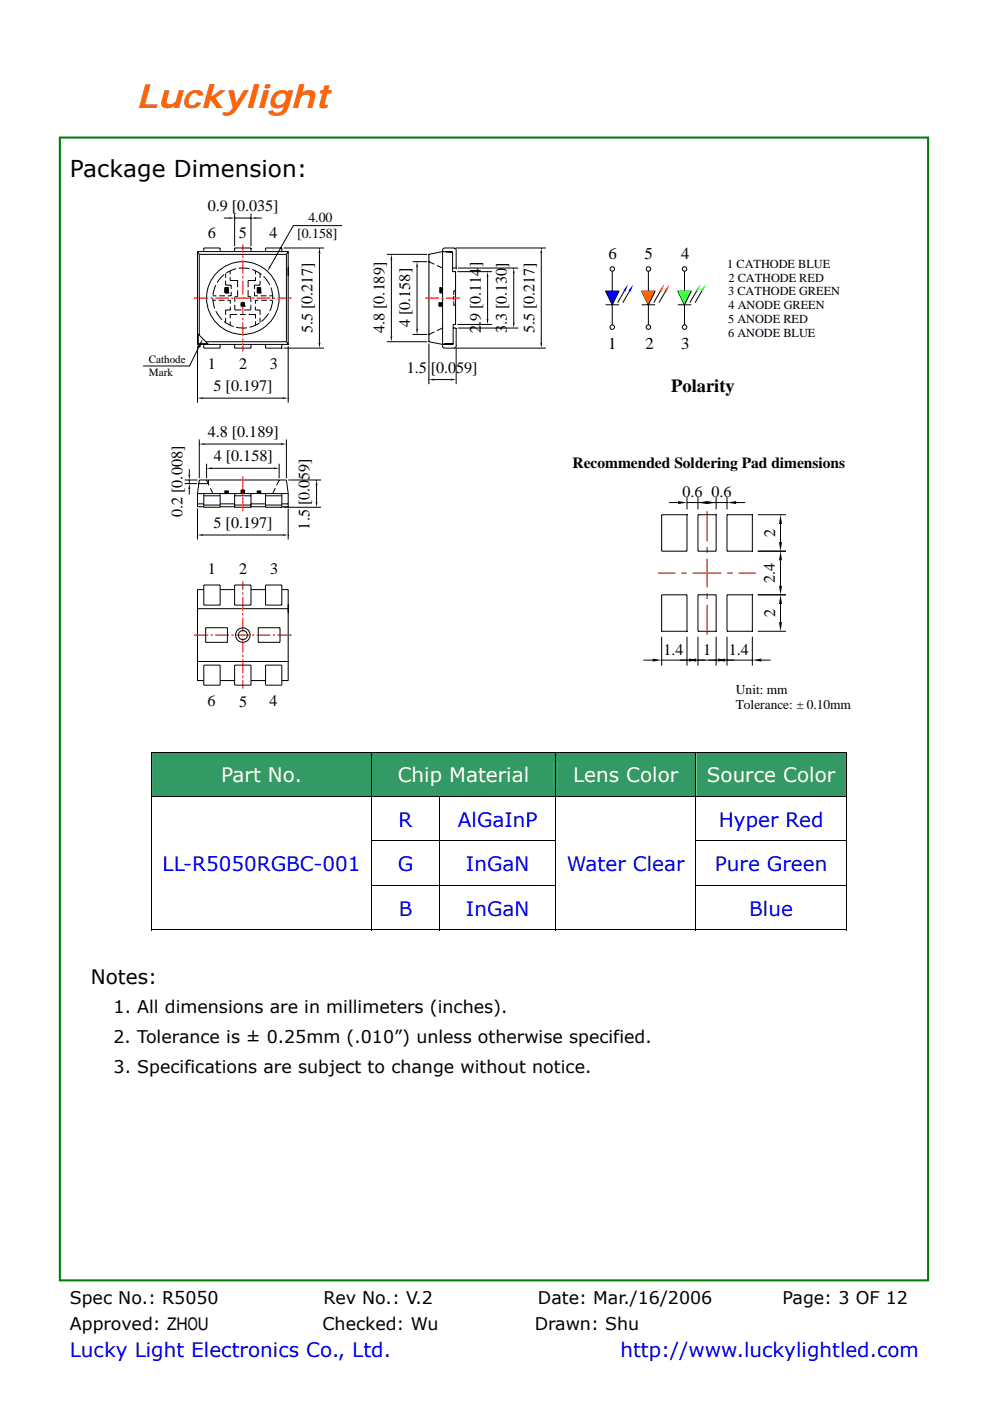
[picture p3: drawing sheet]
<svg xmlns="http://www.w3.org/2000/svg" width="210mm" height="297mm" viewBox="0 0 210 297" stroke-linecap="round" stroke-linejoin="round" font-family="sans-serif">
<path d="M12.7 29.2h184.1v242.3h-184.1z" fill="none" stroke="#008000" stroke-width=".44"/>
<path d="M129.9 57.5v4.2M137.5 57.5v4.2M129.6 68.9a.48 .48 0 0 1 .7 .4 .48 .48 0 0 1-.5 .5 .48 .48 0 0 1-.3-.7zM129.9 64.6v4.3M137.3 68.9a.48 .48 0 0 1 .7 .4 .48 .48 0 0 1-.5 .5 .48 .48 0 0 1-.4-.7zM137.5 64.6v4.3" fill="none" stroke="#000" stroke-width=".21"/>
<g fill="#00f">
<path d="M133.2 60.3l-.5 1.5-.5-.2z"/>
<path d="M134.3 60.3l-.5 1.5-.5-.2z"/>
</g>
<g fill="none" stroke="#000" stroke-width=".21">
<path d="M145.2 57.5v4.2M144.9 68.9a.48 .48 0 0 1 .8 .4 .48 .48 0 0 1-.6 .5 .48 .48 0 0 1-.3-.7zM145.2 64.6v4.3"/>
<circle cx="137.5" cy="57" r=".48"/>
</g>
<path d="M128.4 61.7h2.9" fill="none" stroke="#00f" stroke-width=".21"/>
<path d="M128.4 61.7h2.9l-1.4 2.9z" fill="#00f"/>
<path d="M128.4 61.7h2.9l-1.4 2.9zM128.4 64.6h2.9M132.4 61.7l-1.4 2.5M133.5 61.7l-1.4 2.5" fill="none" stroke="#000" stroke-width=".21"/>
<g fill="#f00">
<path d="M140.9 60.3l-.6 1.5-.4-.2z"/>
<path d="M142 60.3l-.6 1.5-.4-.2z"/>
</g>
<path d="M136.1 64.6h2.9M139 61.7h-2.9l1.4 2.9M140.1 61.7l-1.4 2.5M141.2 61.7l-1.4 2.5" fill="none" stroke="#000" stroke-width=".21"/>
<g fill="#0f0">
<path d="M148.5 60.3l-.5 1.5-.5-.2z"/>
<path d="M149.6 60.3l-.5 1.5-.5-.2z"/>
</g>
<path d="M143.8 64.6h2.8M146.6 61.7h-2.8l1.4 2.9M147.8 61.7l-1.5 2.5M148.9 61.7l-1.5 2.5" fill="none" stroke="#000" stroke-width=".21"/>
<path d="M136.1 61.7h2.9" fill="none" stroke="#f00" stroke-width=".21"/>
<path d="M136.1 61.7h2.9l-1.5 2.9z" fill="#f00"/>
<path d="M139 61.7l-1.5 2.9" fill="none" stroke="#000" stroke-width=".21"/>
<path d="M143.8 61.7h2.8" fill="none" stroke="#0f0" stroke-width=".21"/>
<path d="M143.8 61.7h2.8l-1.4 2.9z" fill="#0f0"/>
<g fill="none" stroke="#000" stroke-width=".21">
<path d="M41.9 53.3v19.7M41.9 53.3h19.2M41.9 53.3l.4 .6M42.3 53.9v17.2M42.3 53.9h18.4M43.2 53.3v-.7h3.5v.7M47.5 46.2h1.1M47.5 58.2l-1.4 1.7M47.9 59.5v1h1.1v.8M47.9 58v.9M48.8 58.8v.7h1.6v1.4M48.8 57.4v.7"/>
<path d="M49.8 53.3v-.7h3.4v.7M49.8 45.3v6.9M49.8 46.2h3.4M50.1 57l-2.1 .9M50.7 56.9l2.2 .1M53.2 45.3v6.9M53.5 57.1l2 1.1M54.2 58.8v.7h-1.6v1.4M54.2 57.4v.7M54.4 46.2h1.1M55.2 59.5v1h-1.2v.8M55.2 58v.9"/>
<path d="M55.9 58.6l.9 1 .4 .8M56.3 53.3v-.7h3.5v.7M60.2 52.6h8.5M60.7 53.9v18.6M61.1 53.3v19.7M61.1 53.3l-.4 .6M67.8 53.7v18.9M72.6 47.8h-10.4l-4.9 8.7M82 53.9h8.6M83 55.1v16.2M87.5 55.5h3.1M88.5 56.6v13.1"/>
<path d="M91 55.5l1.1 .5M92.7 56.3l1.2 .5M94.6 53.4h1.4v4.2h.6v11.2h-.5v4.2h-1.5M96 56.8h.8l-.1-4-.4-.2h-2.2l-.2 .4v20.4l.2 .4h2.2l.4-.2 .1-4h-.7M96 53.6l-2.1-.3-2.9 .6v18.6l2.9 .5M96.7 52.6h19.1M97 57.6h7.4M97.1 56.8h12.8M103.4 58.8v8.8M109 58v10.4M114.8 53.7v18.9M41.9 73h19.2"/>
<path d="M41.9 73.4v12M41.9 70.7l2.3 2.3M42.1 70.9v2M42.1 72.9l-.2 .1M42.1 72.9h1.9M42.1 73.6l-1.9 4h-9.8M43.2 73v.8h3.5v-.8M43.6 72.5h17.1M45.1 63.2l.5 2.2M45.2 62.7h.7M45.2 63.7h.6M45.8 60.4l-.6 2.2"/>
<path d="M45.8 66l1.3 1.8M46.4 63.7h1.2M46.5 62.7h1.2M47.5 68.2l2 1M47.7 61.1l.2-.1-.2 .2v.5l.3-.4M47.7 61.7v.3M47.9 67.4v1M47.9 61.3l-.2 .2M47.9 62l-.1 .1M47.9 62v.1M48 62.1h.5M48 61l.5 .1-.8 .7"/>
<path d="M48 61.1l-.1 .2M48 61.8l-.1 .2M48 61l-.3 .3M48.1 61l.1 .2M48.2 61.3h-.2M48.2 63.7h.7v.7M48.2 61l-.1 .1M48.2 62v.1M48.4 61l-.2 .2M48.5 62.1h.1M48.5 61.4l-.4 .4 .1 .2M48.5 61.3l-.8 .7 .2 .1"/>
<path d="M48.5 61.2v.5M48.5 61.7l-.2 .4M48.5 62v.1M48.5 61.6l-.3 .3M48.5 61.8l-.3 .2M48.8 68.1v.9M48.9 65v.7h-1v1.1M49 61.9v.8h-.7M49.8 73v.8h3.4v-.8M49.8 64.6v1.1h1.4M50.1 69.4l1.4 .2 .9-.1M50.3 66.7h-1.5v.8"/>
<path d="M50.4 61.5v1.4h-.6v1.1M50.9 66.7h1.2M51.3 64.2l-.2 .1M51.3 64.2h-.2v.5l.5-.5M51.4 64.6l-.3 .2M51.4 64.9h.5M51.4 64.2h.5v.5M51.4 64.4v.2M51.4 64.2l-.3 .3M51.5 64.4l.1 .2M51.6 64.6l-.4 .3M51.7 64.9l.2-.2v.2"/>
<path d="M51.8 64.2l-.3 .2M51.9 64.9h.1M51.9 64.4l-.6 .5h-.2v-.2M51.9 64.2l-.3 .3M51.9 64.6l-.4 .3M52.6 61.5v1.4h.6v1.1M52.7 66.7h1.5v.8M53.2 64.6v1.1h-1.4M54 61.9v.8h.7M54.2 65v.7h1v1.1M54.2 68.1v.9M54.5 61.7v.3"/>
<path d="M54.7 61l-.2 .2v.5l.6-.4M54.8 61l-.3 .1M54.8 63.7h-.6v.7M54.8 62l-.2 .1M54.8 61.3l-.3 .2M54.8 62.1h.5M54.8 61l.5 .1-.8 .7M54.9 61.1l-.1 .2M54.9 61l-.4 .3M54.9 61l.2 .2M55 61.8l.1 .2M55 68.5l-2.1 .9"/>
<path d="M55.1 61l-.1 .1M55.1 62v.1M55.2 67.4v1M55.3 61l-.2 .2M55.3 62.7h1.2M55.3 62.1h.1M55.3 61.3l-.8 .8h.3l.1-.3M55.3 61.2v.5M55.3 61.7l-.2 .4M55.3 62v.1M55.3 61.4l-.4 .4M55.3 61.6l-.2 .3"/>
<path d="M55.3 61.8l-.2 .2M55.4 63.7h1.2M56.3 73v.8h3.5v-.8M57 66.5l-1.5 1.7M57.1 62.7h.7M57.2 63.7h.6M57.4 61l.4 2.2M57.8 63.8l-.2 1.3-.4 .9M60.2 73.8h8.5M60.7 72.5l.4 .5M61.1 73.4v12M82 72.5h8.6"/>
<path d="M87.5 70.9h3.1M91 72.8v8.6M92.1 70.4l-1.1 .5M93.2 64.2l-.1 .1M93.3 61.1l.4-.1-.4 .4M93.3 61.2v.5M93.3 62l.4 .1M93.3 64.2h-.2v.5l.5-.5h-.2M93.4 61h-.1M93.4 64.9h.2M93.4 64.2l-.3 .3M93.5 61l-.2 .2"/>
<path d="M93.7 64.2h.2M93.7 64.2l-.6 .6M93.7 61h.2l-.6 .6M93.9 64.2l-.7 .7M93.9 64.4l-.6 .5h-.2v-.2M93.9 64.6l-.4 .3M93.9 64.7l-.2 .2M93.9 64.9h-.2M93.9 61.2l-.6 .5v.3l.6-.7M93.9 61.5l-.6 .6M93.9 61.7l-.5 .4M93.9 61.8l-.3 .3"/>
<path d="M93.9 62v.1M93.9 69.6l-1.2 .5M96 72.8l-2.1 .2M96.1 72.8l-2.2 .2M96.2 62.7v.9M96.2 63.9v.8h.4M96.6 61.6h-.4v.9M96.7 73.8h19.1M96.8 73.7v7.7M97 68.8h7.4M97.1 69.6h12.8M146.6 61.7l-1.4 2.9"/>
<path d="M40.2 99.5v1.1M42.3 93.2v8.2M43 84.4h17M43.4 94.1h16.2M43.8 98.3v3.1M45 99.3h13M59.2 98.3v3.1M60.7 93.2v8.2M92.1 80.5h3.5M39.2 101.8h2.7M39.2 102.5h2.6M40.2 101.8v.7"/>
<path d="M40.2 103.7v1.2M41.9 104.6v2.8h1.3M41.9 107.8v6.6M41.9 104.6l.4-2.8h18.4l.4 2.8M41.9 106.8h1.3M41.9 104.6h19.2M43 113.4h17M43.2 104.6v2.9h3.5v-2.9M43.2 107.1h3.5M43.2 105.1h3.5M43.8 101.8l.5 1.1M44.2 101.8v.7h-2"/>
<path d="M44.6 103.5l.5 1.1M46.7 107.4h3.1M46.7 106.8h3.1M47.7 104.5v.1M47.8 104.1l-.1 .1M47.9 104.1h-.2v.4M47.9 104.1l-.2 .2M48 104.1h.5M48.1 104.1l-.4 .4M48.3 104.1l-.6 .5M48.5 104.1l-.6 .5M48.5 104.3l-.5 .3"/>
<path d="M48.5 104.1v.3l-.3 .2M48.5 104.6h-.1M48.5 104.5v.1M49.8 104.6v2.9h3.4v-2.9M49.8 107.1h3.4M49.8 105.1h3.4M51.1 104.2v.2M51.1 104.5v.1M51.2 103.9l-.1 .1M51.3 103.9h-.2v.2M51.4 103.9h.5v.2M51.4 103.9l-.3 .3"/>
<path d="M51.6 103.9l-.5 .5M51.8 103.9l-.7 .6M51.9 103.9l-.7 .7M51.9 104.4v-.3l-.6 .5M51.9 104.3l-.4 .3M51.9 104.6v-.1l-.2 .1M53.2 107.4h3.1M53.2 106.8h3.1M54.5 104.4l.3-.3h.5v.4l-.2 .1M54.7 104.1l-.2 .1M54.8 104.1h-.3v.4M55 104.1l-.5 .5"/>
<path d="M55.2 104.1l-.6 .5M55.3 104.1l-.5 .5M55.3 104.3l-.3 .3M55.3 104.5v.1M56.3 104.6v2.9h3.5v-2.9M56.3 107.1h3.5M56.3 105.1h3.5M58.4 103.5l-.6 1.1M59.2 101.8l-.5 1.1M59.8 106.8h1.3M60.2 107.5h7.9M61.1 104.6v2.8h-1.3"/>
<path d="M61.1 107.8v6.6M61.1 101.8h7M67.1 102.9v3.5M140.3 109.1h5.4v7.8h-5.4zM141.9 106.6h1.9M145.7 105.4v2.6M145.7 106.6h8.5M148 109.1h3.9v7.8h-3.9zM148 105.4v2.6M151.9 105.4v2.6M154.2 109.1h5.4v7.8h-5.4zM154.2 105.4v2.6"/>
<path d="M156.1 106.6h2M160.7 109.1h6M160.7 116.9h6M165.5 111.1v3.8M165.5 118.8v5.4M41.9 129.1h19.2M43.2 125h-1.3v19.3h1.3M43.2 124h3.5v4.3h-3.5zM43.6 133.1h4.6v3.1h-4.6zM46.7 125h3.1M49.8 124h3.4v4.3h-3.4zM53.2 125h3.1"/>
<path d="M54.8 133.1h4.6v3.1h-4.6zM56.3 124h3.5v4.3h-3.5zM59.8 125h1.3v19.3h-1.3M136.5 140h1.9M140.3 126.1h5.4v7.7h-5.4zM140.3 135v6.1M140.3 140h5.8M145.7 135v6.1M147.7 140h4.6M148 126.1h3.9v7.7h-3.9zM148 135v6.1M151.9 135v6.1"/>
<path d="M153.8 140h5.8M154.2 126.1h5.4v7.7h-5.4zM154.2 135v6.1M159.6 135v6.1M160.7 133.8h6M160.7 126.1h6M161.5 140h1.9M165.5 128.1v3.8M41.9 140.3h19.2M43.2 141h3.5v4.3h-3.5zM46.7 144.3h3.1M49.8 141h3.4v4.3h-3.4z"/>
<path d="M53.2 144.3h3.1M56.3 141h3.5v4.3h-3.5z"/>
<circle cx="129.9" cy="57" r=".48"/>
<circle cx="145.2" cy="57" r=".48"/>
<circle cx="51.5" cy="63.2" r="7.7"/>
<circle cx="51.5" cy="134.7" r="1.54"/>
<circle cx="51.5" cy="134.6" r=".96"/>
</g>
<g fill="none" stroke="#f00" stroke-width=".21">
<path d="M51.5 51.8v1.8M51.5 54.1v.5M51.5 55.1v2.9M51.5 58.5v.5M51.5 59.5v3M41.1 63.2h3.1M44.7 63.2h.4M45.6 63.2h3M49.1 63.2h.5M50 63.2h3M51.5 62.9v.5M51.5 63.9v3"/>
<path d="M51.5 67.4v.4M51.5 68.3v3M51.5 71.8v.5M51.5 72.7v1.9M53.5 63.2h.5M54.4 63.2h3M57.9 63.2h.5M58.8 63.2h3.1M90.2 63.2h2.9M93.6 63.2h.5M94.6 63.2h2.9M51.5 101v2.9"/>
<path d="M51.5 104.4v.5M51.5 105.4v2.9M150 108.4v6.4M150 116v1.2M150 118.4v6.1M41.1 134.6h3.1M44.7 134.6h.4M45.6 134.6h3M49.1 134.6h.5M50 134.6h3M51.5 123.3v1.8M51.5 125.6v.5"/>
<path d="M51.5 126.6v2.9M51.5 130v.5M51.5 131v2.9M51.5 134.4v.5M51.5 135.4v2.9M51.5 138.8v.5M51.5 139.8v2.9M53.5 134.6h.5M54.4 134.6h3M57.9 134.6h.5M58.8 134.6h3.1M139.6 121.5h3.6"/>
<path d="M144.5 121.5h1.2M146.9 121.5h6.1M150 125.8v1.2M150 128.2v6.4M154.2 121.5h1.2M156.7 121.5h3.6M51.5 143.2v.5M51.5 144.2v1.8"/>
</g>
<g fill="#000">
<path d="M48.6 46l1.2 .2-1.2 .2zM53.2 46.2l1.2-.2v.4zM57.1 56.4l.3 .2-.7 .9zM67.8 52.6l.2 1.1h-.4zM83 53.9l.2 1.2h-.4zM88.5 55.5l.1 1.1h-.3zM103.4 57.6l.2 1.2h-.4zM109 56.8l.2 1.2h-.4zM114.8 52.6l.2 1.1h-.4zM43 71.9l-.6 1.8-.5-.2zM47.9 61.9l.3 .1zM47.9 62h.3z"/>
<path d="M47.9 62l.3 .1h-.3zM47.9 62h.3v.1zM47.9 62.1h.3zM47.9 61.2h.3zM47.9 61.2l.3 .1zM47.9 61.3h.3zM47.9 61.9h.3zM47.9 61.1l.3 .1zM48 61.9h.2zM48 61.1h.2zM48 61.3h.2zM48 61.8l.2 .1z"/>
<path d="M48 61.8h.2zM48 61.3h.1zM51.4 64.5h.1zM51.4 64.5l.1 .1zM51.4 64.6h.1zM51.4 64.6l.1 .1zM51.4 64.7h.1zM51.5 64.4l.1 .1zM51.5 64.5h.1zM51.5 64.5l.1 .1zM51.5 64.6h.1zM51.5 64.6l.1 .1z"/>
<path d="M51.5 64.7h.1zM54.8 61.9l.3 .1zM54.8 62h.3zM54.8 62l.3 .1h-.3zM54.8 62h.3v.1zM54.8 62.1h.3zM54.8 61.2h.3zM54.8 61.2l.3 .1zM54.8 61.3h.3zM54.8 61.9h.3zM54.8 61.1l.3 .1zM54.8 61.1h.3z"/>
<path d="M54.8 61.3h.2zM54.8 61.8l.3 .1zM54.8 61.8h.2zM54.9 61.8h.1zM54.9 61.1h.1zM54.9 61.3h.1zM67.6 72.6h.4l-.2 1.2zM82.8 71.3h.4l-.2 1.2zM88.3 69.7h.3l-.1 1.2zM103.2 67.6h.4l-.2 1.2zM108.8 68.4h.4l-.2 1.2zM114.6 72.6h.4l-.2 1.2z"/>
<path d="M41.9 84.4l1.1-.2v.4zM42.3 94.1l1.1-.1v.3zM43.8 99.3l1.2-.2v.4zM58.1 99.1l1.1 .2-1.1 .2zM59.6 94l1.1 .1-1.1 .2zM60 84.2l1.1 .2-1.1 .2zM91 80.5l1.1-.2v.4zM95.6 80.3l1.2 .2-1.2 .2zM40.2 102.5l.1 1.2h-.3zM40 100.6h.3l-.1 1.2zM41.9 113.4l1.1-.2v.4zM60 113.2l1.1 .2-1.1 .2z"/>
<path d="M67 106.4h.3l-.2 1.1zM67.1 101.8l.2 1.1h-.3zM143.8 106.2l1.9 .4-1.9 .3zM148 106.6l2-.4v.7zM150 106.2l1.9 .4-1.9 .3zM154.2 106.6l1.9-.4v.7zM165.5 116.9l.4 1.9h-.7zM165.2 114.9h.7l-.4 2zM165.5 109.1l.4 2h-.7zM138.4 139.6l1.9 .4-1.9 .3zM146.1 139.6l1.9 .4-1.9 .3zM145.7 140l2-.4v.7z"/>
<path d="M152.3 139.6l1.9 .4-1.9 .3zM151.9 140l1.9-.4v.7zM159.6 140l1.9-.4v.7zM165.2 124.2h.7l-.4 1.9zM165.2 131.9h.7l-.4 1.9zM165.5 126.1l.4 2h-.7z"/>
</g>
<g fill="#339a65">
<path d="M32.3 159.6h46.4v9.2h-46.4z"/>
<path d="M32.7 161.6h45.6v5.2h-45.6z"/>
<path d="M78.9 159.6h38.8v9.2h-38.8z"/>
<path d="M79.3 161.6h38v5.2h-38z"/>
<path d="M117.9 159.6h29.6v9.2h-29.6z"/>
<path d="M118.3 161.6h28.8v5.2h-28.8z"/>
<path d="M147.7 159.6h31.7v9.2h-31.7z"/>
<path d="M148.1 161.6h30.9v5.2h-30.9z"/>
</g>
<path d="M32.1 159.4h.2v.2h-.2zM179.4 159.4h.2v.2h-.2zM32.1 178.2h.2v.2h-.2zM32.1 187.6h.2v.2h-.2zM179.4 197.1h.2v.1h-.2z" fill="#000"/>
<g fill="none" stroke="#000" stroke-width=".21">
<path d="M32.1 159.5h147.5M32.2 159.6v9.2M78.8 159.6v9.2M117.8 159.6v9.2M147.6 159.6v9.2M179.5 159.6v9.2M32.1 168.9h147.5M32.2 169v9.2M32.2 178.4v9.2M78.7 178.3h39.2M78.8 169v9.2M78.8 178.4v9.2"/>
<path d="M93.3 169v9.2M93.3 178.4v9.2M117.8 169v9.2M117.8 178.4v9.2M147.5 178.3h32.1M147.6 169v9.2M147.6 178.4v9.2M179.5 169v9.2M179.5 178.4v9.2M32.1 197.1h46.6M32.2 187.8v9.4M78.7 187.7h39.2"/>
<path d="M78.8 187.8v9.4M78.9 197.1h14.3M93.3 187.8v9.4M93.4 197.1h24.3M117.8 187.8v9.4M117.9 197.1h29.6M147.5 187.7h32.1M147.6 187.8v9.4M147.7 197.1h31.7M179.5 187.8v9.4"/>
</g>
<text font-size="7" fill="#ff6500" x="29" y="22.9">Luckylight</text>
<text font-size="4.9" x="14.8" y="37.5">Package Dimension:</text>
<g font-size="4.2" fill="#fff">
<text x="46.9" y="165.9">Part No.</text>
<text x="84.3" y="165.9">Chip Material</text>
<text x="121.6" y="165.9">Lens Color</text>
<text x="149.9" y="165.9">Source Color</text>
</g>
<g font-size="4.2" fill="#00f">
<text x="84.5" y="175.3">R</text>
<text x="97.1" y="175.3">AlGaInP</text>
<text x="152.5" y="175.3">Hyper Red</text>
<text x="34.5" y="184.6">LL-R5050RGBC-001</text>
<text x="84.4" y="184.7">G</text>
<text x="98.8" y="184.7">InGaN</text>
<text x="120.2" y="184.6">Water Clear</text>
<text x="151.6" y="184.7">Pure Green</text>
<text x="84.6" y="194.1">B</text>
<text x="98.8" y="194.1">InGaN</text>
<text x="158.9" y="194.1">Blue</text>
<text x="14.8" y="287.7">Lucky Light Electronics Co., Ltd.</text>
<text x="131.6" y="287.7">http://www.luckylightled.com</text>
</g>
<text font-size="4.2" x="19.3" y="208.7">Notes:</text>
<text font-size="3.9" x="142.3" y="83">Polarity</text>
<g font-size="3.7">
<text x="24.1" y="214.8">1. All dimensions are in millimeters (inches).</text>
<text x="24.1" y="221.1">2. Tolerance is ± 0.25mm (.010”) unless otherwise specified.</text>
<text x="24.1" y="227.5">3. Specifications are subject to change without notice.</text>
<text x="14.8" y="276.4">Spec No.: R5050</text>
<text x="68.6" y="276.4">Rev No.: V.2</text>
<text x="114.1" y="276.4">Date: Mar./16/2006</text>
<text x="165.9" y="276.4">Page: 3 OF 12</text>
<text x="14.8" y="282.1">Approved: ZHOU</text>
<text x="68.4" y="282.1">Checked: Wu</text>
<text x="113.4" y="282.1">Drawn: Shu</text>
</g>
<g font-size="3.5">
<text x="129.1" y="55">6</text>
<text x="136.7" y="55">5</text>
<text x="144.5" y="55">4</text>
<text x="129" y="73.9">1</text>
<text x="136.9" y="73.9">2</text>
<text x="144.4" y="73.9">3</text>
</g>
<g font-size="3.4">
<text x="44" y="44.8">0.9 [0.035]</text>
<text x="44.1" y="50.5">6</text>
<text x="50.7" y="50.5">5</text>
<text x="57.2" y="50.5">4</text>
<text x="66.3" y="70.7" transform="rotate(-90 66.3 70.7)">5.5 [0.217]</text>
<text x="81.6" y="70.6" transform="rotate(-90 81.6 70.6)">4.8 [0.189]</text>
<text x="87" y="69.3" transform="rotate(-90 87 69.3)">4 [0.158]</text>
<text x="102" y="70.6" transform="rotate(-90 102 70.6)">2.9 [0.114]</text>
<text x="107.5" y="70.7" transform="rotate(-90 107.5 70.7)">3.3 [0.130]</text>
<text x="113.4" y="70.7" transform="rotate(-90 113.4 70.7)">5.5 [0.217]</text>
<text x="44.1" y="78.3">1</text>
<text x="45.3" y="83">5 [0.197]</text>
<text x="50.8" y="78.3">2</text>
<text x="57.3" y="78.3">3</text>
<text x="86.3" y="79">1.5 [0.059]</text>
<text x="44.1" y="92.7">4.8 [0.189]</text>
<text x="45.4" y="97.8">4 [0.158]</text>
<text x="144.8" y="105.4">0.6</text>
<text x="150.9" y="105.4">0.6</text>
<text x="38.7" y="109.6" transform="rotate(-90 38.7 109.6)">0.2 [0.008]</text>
<text x="45.3" y="112">5 [0.197]</text>
<text x="65.7" y="112.3" transform="rotate(-90 65.7 112.3)">1.5 [0.059]</text>
<text x="164.4" y="113.8" transform="rotate(-90 164.4 113.8)">2</text>
<text x="44.1" y="121.7">1</text>
<text x="50.7" y="121.7">2</text>
<text x="57.3" y="121.7">3</text>
<text x="164.3" y="123.6" transform="rotate(-90 164.3 123.6)">2.4</text>
<text x="164.4" y="130.8" transform="rotate(-90 164.4 130.8)">2</text>
<text x="140.8" y="138.8">1.4</text>
<text x="149.1" y="138.8">1</text>
<text x="154.6" y="138.8">1.4</text>
<text x="44" y="149.8">6</text>
<text x="50.7" y="149.8">5</text>
<text x="57.1" y="149.8">4</text>
</g>
<text font-size="3.3" x="121.5" y="99.3">Recommended Soldering Pad dimensions</text>
<g font-size="2.9">
<text x="65.4" y="47.1">4.00</text>
<text x="63" y="50.4">[0.158]</text>
</g>
<g font-size="2.8">
<text x="156.1" y="147">Unit: mm</text>
<text x="156" y="150.3">Tolerance: ± 0.10mm</text>
</g>
<g font-size="2.6">
<text x="154.3" y="56.7">1 CATHODE BLUE</text>
<text x="154.5" y="59.7">2 CATHODE RED</text>
<text x="154.5" y="62.6">3 CATHODE GREEN</text>
<text x="154.5" y="65.6">4 ANODE GREEN</text>
<text x="154.4" y="68.5">5 ANODE RED</text>
<text x="154.5" y="71.5">6 ANODE BLUE</text>
</g>
<g font-size="2.4">
<text x="31.5" y="76.9">Cathode</text>
<text x="31.6" y="79.7">Mark</text>
</g>
</svg>
